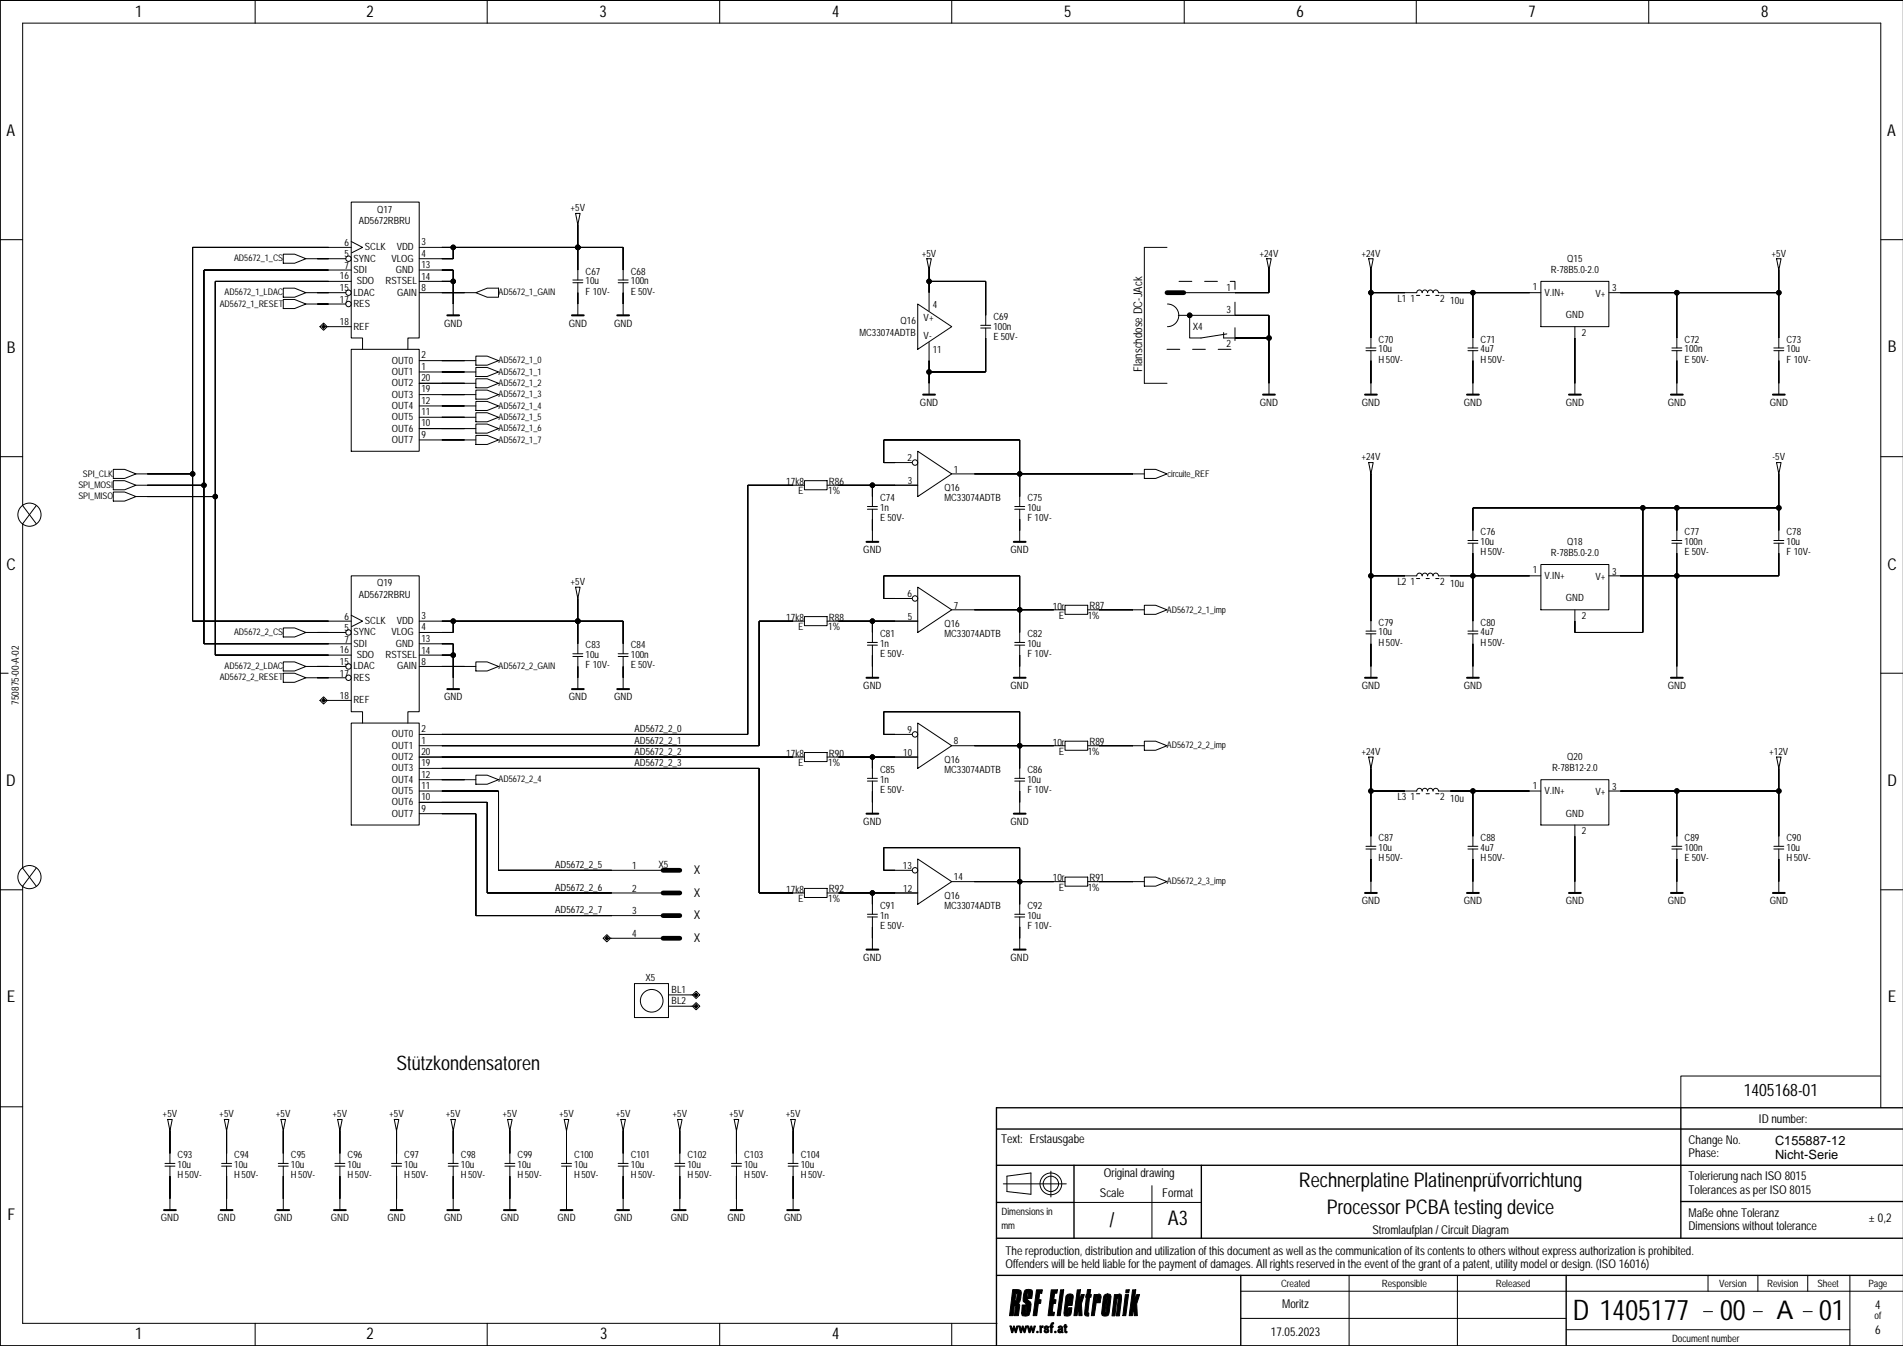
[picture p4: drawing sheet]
<svg xmlns="http://www.w3.org/2000/svg" width="420mm" height="297mm" viewBox="0 0 420 297" stroke-linecap="round" stroke-linejoin="round" font-family="sans-serif">
<g fill="none" stroke="#000" stroke-width=".22">
<path d="M56.3 .1v5M107.5 .1v5M158.8 .1v5M210 .1v5M261.2 .1v5M312.4 .1v5M363.7 .1v5M419.9 .1h-419.9v296.9h419.9M0 52.9h5M62.5 56.1h2.5l2.5 1-2.5 1h-2.5zM67.5 57.1h8.8M77.5 53.3l2.5 1.3-2.4 1.2"/>
<path d="M77.5 54.6h-35v82.5h35M77.5 59.6h-32.5v82.5h32.5M92.5 54.6h45v7.2M92.5 59.6h7.5v10M100 54.6v2.5h-7.5M127 47.1h1l-.5 2.5zM127.5 49.6h.1M127.5 54.6h.1M127.5 49.6v12.2M204.5 57.1h1l-.5 2.5zM205 59.6h.1M205 59.6v9"/>
<path d="M257.4 54.6h-5v30h5M279.4 57.1h1l-.5 2.5zM279.9 59.6h.1M279.9 59.6v5h-20M301.9 57.1h1l-.5 2.5zM302.4 59.6h.1M302.4 59.6v17.2M391.9 57.1h1l-.5 2.5zM392.4 59.6h.1M392.4 59.6v17.2M414.9 52.9h5M62.5 63.6h2.5l2.5 1-2.5 1h-2.5z"/>
<path d="M62.5 66.1h2.5l2.5 1-2.5 1h-2.5zM67.5 67.1h8.8M67.5 64.6h8.8M70.6 72.1l.8-.8 .8 .8-.8 .8zM71.8 72.1h5.7M72.5 72.1h.1M77.5 77.1h15v22.5h-15zM77.5 62.1h-30v82.5h30M80 77.1v-2.5h-2.5v-30h15v30h-2.5v2.5M92.5 79.6h12.5M92.5 62.1h7.5M92.5 64.6h12.5"/>
<path d="M105 78.6h2.5l2.5 1-2.5 1h-2.5zM105 64.6l2.5-1h2.5v2h-2.5zM126.4 61.8h2.2M126.4 62.4h2.2M127.5 62.4v7.2M136.4 61.8h2.2M136.4 62.4h2.2M137.5 62.4v7.2M202.5 67.1l7.5 5-7.5 5zM205 62.1h12.5v9.7M205 75.6v11.5M216.4 71.8h2.2"/>
<path d="M216.4 72.4h2.2M217.5 72.4v9.7h-12.5M257.5 67.1a2.5 2.5 0 0 1 2.5 2.5 2.5 2.5 0 0 1-2.5 2.5M259.9 69.6h20v17.5M262.4 69.6v5h2.5l5.7-.9M269.9 73.4v1.2h10M301.3 76.8h2.2M301.3 77.4h2.2M302.4 64.6h10.1a.6 .6 0 0 1 .6-.6 .6 .6 0 0 1 .6 .6 .6 .6 0 0 1 .6-.6 .6 .6 0 0 1 .6 .6 .6 .6 0 0 1 .6-.6 .6 .6 0 0 1 .6 .6 .6 .6 0 0 1 .6-.6 .6 .6 0 0 1 .6 .6h22.6M302.4 77.4v9.7M323.8 76.8h2.2M323.8 77.4h2.2"/>
<path d="M324.9 64.6v12.2M324.9 77.4v9.7M339.9 62.1h15v10h-15zM347.4 72.1v15M354.9 64.6h37.5M368.8 76.8h2.2M368.8 77.4h2.2M369.9 64.6v12.2M369.9 77.4v9.7M391.3 76.8h2.2M391.3 77.4h2.2M392.4 77.4v9.7"/>
<path d="M92.5 89.6h12.5M92.5 92.1h12.5M92.5 94.6h12.5M92.5 97.1h12.5M92.5 82.1h12.5M92.5 84.6h12.5M92.5 87.1h12.5M105 81.1h2.5l2.5 1-2.5 1h-2.5zM105 83.6h2.5l2.5 1-2.5 1h-2.5zM105 86.1h2.5l2.5 1-2.5 1h-2.5zM105 88.6h2.5l2.5 1-2.5 1h-2.5zM105 91.1h2.5l2.5 1-2.5 1h-2.5z"/>
<path d="M105 93.6h2.5l2.5 1-2.5 1h-2.5zM105 96.1h2.5l2.5 1-2.5 1h-2.5zM202.5 99.6l7.5 5-7.5 5zM0 100.8h5M8 115.6l-3-4v-106.5h409.9v239.4M8 111.6l-3 4v76l3 4M25 106.1h2.5l2.5 1-2.5 1h-2.5zM25 108.6h2.5l2.5 1-2.5 1h-2.5zM25 103.6h2.5l2.5 1-2.5 1h-2.5zM30 107.1h15M30 109.6h17.5M30 104.6h12.5"/>
<path d="M177.5 106.1h5v2h-5zM177.5 107.1h-12.5v55h-72.5M182.5 107.1h20M191.4 111.8h2.2M191.4 112.4h2.2M192.5 107.1v4.7M192.5 112.4v7.2M201.2 102.1h-6.2v-5h29.9v14.7M210 104.6h42.4M223.8 111.8h2.2M223.8 112.4h2.2M224.9 112.4v7.2"/>
<path d="M252.4 103.6h2.5l2.5 1-2.5 1h-2.5zM301.9 102.1h1l-.5 2.5zM302.4 104.6h.1M302.4 104.6v34.7M323.8 119.3h2.2M323.8 119.9h2.2M324.9 119.9v19.4M362.4 112.1v27.5h-15v-5M368.8 119.3h2.2M368.8 119.9h2.2M369.9 112.1v7.2M369.9 119.9v29.7"/>
<path d="M391.3 119.3h2.2M391.3 119.9h2.2M391.9 102.1h1l-.5 2.5zM392.4 104.6h.1M392.4 119.9v7.2h-37.5M392.4 104.6v14.7M392.4 112.1h-67.5v7.2M414.9 100.8h5M62.5 138.6h2.5l2.5 1-2.5 1h-2.5zM67.5 139.6h8.8M77.5 135.8l2.5 1.3-2.4 1.2M92.5 137.1h45v7.2"/>
<path d="M100 137.1v2.5h-7.5M127 129.6h1l-.5 2.5zM127.5 132.1h.1M127.5 137.1h.1M127.5 132.1v12.2M177.5 136.1h5v2h-5zM177.5 137.1h-10v27.5h-75M182.5 137.1h20M192.5 137.1v4.7M201.2 132.1h-6.2v-5h29.9v14.7M202.5 129.6l7.5 5-7.5 5zM210 134.6h24.9"/>
<path d="M234.9 133.6h5v2h-5zM239.9 134.6h12.5M252.4 133.6h2.5l2.5 1-2.5 1h-2.5zM301.3 139.3h2.2M301.3 139.9h2.2M302.4 127.1h10.1a.6 .6 0 0 1 .6-.6 .6 .6 0 0 1 .6 .6 .6 .6 0 0 1 .6-.6 .6 .6 0 0 1 .6 .6 .6 .6 0 0 1 .6-.6 .6 .6 0 0 1 .6 .6 .6 .6 0 0 1 .6-.6 .6 .6 0 0 1 .6 .6h22.6M302.4 139.9v9.7M323.8 139.3h2.2M323.8 139.9h2.2M324.9 139.9v9.7M339.9 124.6h15v10h-15zM0 148.6h1.8"/>
<path d="M62.5 146.1h2.5l2.5 1-2.5 1h-2.5zM62.5 148.6h2.5l2.5 1-2.5 1h-2.5zM67.5 149.6h8.8M67.5 147.1h8.8M70.6 154.6l.8-.8 .8 .8-.8 .8zM71.8 154.6h5.7M72.5 154.6h.1M77.5 159.6h15v22.5h-15zM80 159.6v-2.5h-2.5v-30h15v30h-2.5v2.5M92.5 142.1h7.5v10M92.5 144.6h7.5M92.5 147.1h12.5"/>
<path d="M105 146.1h2.5l2.5 1-2.5 1h-2.5zM126.4 144.3h2.2M126.4 144.9h2.2M127.5 144.9v7.2M136.4 144.3h2.2M136.4 144.9h2.2M137.5 144.9v7.2M191.4 141.8h2.2M191.4 142.4h2.2M192.5 142.4v7.2M202.5 159.6l7.5 5-7.5 5zM223.8 141.8h2.2"/>
<path d="M223.8 142.4h2.2M224.9 142.4v7.2M414.9 148.6h5M92.5 172.1h12.5M92.5 174.6h17.5v17.5h36.3M92.5 177.1h15v20h38.8M92.5 179.6h12.5v22.5h41.3M92.5 167.1h85M92.5 169.6h75v27.5h10M105 171.1h2.5l2.5 1-2.5 1h-2.5zM177.5 166.1h5v2h-5zM182.5 167.1h20"/>
<path d="M191.4 171.8h2.2M191.4 172.4h2.2M192.5 167.1v4.7M192.5 172.4v7.2M201.2 162.1h-6.2v-5h29.9v14.7M210 164.6h24.9M223.8 171.8h2.2M223.8 172.4h2.2M224.9 172.4v7.2M234.9 163.6h5v2h-5zM239.9 164.6h12.5M252.4 163.6h2.5l2.5 1-2.5 1h-2.5z"/>
<path d="M301.9 167.1h1l-.5 2.5zM302.4 169.6h.1M302.4 174.6h10.1a.6 .6 0 0 1 .6-.6 .6 .6 0 0 1 .6 .6 .6 .6 0 0 1 .6-.6 .6 .6 0 0 1 .6 .6 .6 .6 0 0 1 .6-.6 .6 .6 0 0 1 .6 .6 .6 .6 0 0 1 .6-.6 .6 .6 0 0 1 .6 .6h22.6M302.4 169.6v17.2M324.9 174.6v12.2M339.9 172.1h15v10h-15zM354.9 174.6h37.5M369.9 174.6v12.2M391.9 167.1h1l-.5 2.5zM392.4 169.6h.1M392.4 169.6v17.2M0 196.4h5"/>
<path d="M8 191.6l-3 4v96.4h214.9M177.5 196.1h5v2h-5zM182.5 197.1h20M192.5 197.1v4.7M201.2 192.1h-6.2v-5h29.9v14.7M202.5 189.6l7.5 5-7.5 5zM210 194.6h24.9M234.9 193.6h5v2h-5zM239.9 194.6h12.5M252.4 193.6h2.5l2.5 1-2.5 1h-2.5zM301.3 186.8h2.2M301.3 187.4h2.2"/>
<path d="M302.4 187.4v9.7M323.8 186.8h2.2M323.8 187.4h2.2M324.9 187.4v9.7M347.4 182.1v15M368.8 186.8h2.2M368.8 187.4h2.2M369.9 187.4v9.7M391.3 186.8h2.2M391.3 187.4h2.2M392.4 187.4v9.7M414.9 196.4h5"/>
<path d="M133.1 207.1l.8-.8 .8 .8-.8 .8zM134.3 207.1h12M135 207.1h.1M140 217.1h7.5v7.5h-7.5zM147.5 219.6h5.7M152.5 219.6h.1M152.8 219.6l.8-.8 .8 .8-.8 .8zM191.4 201.8h2.2M191.4 202.4h2.2M192.5 202.4v7.2M223.8 201.8h2.2M223.8 202.4h2.2"/>
<path d="M224.9 202.4v7.2M147.5 222.1h5.7M152.5 222.1h.1M152.8 222.1l.8-.8 .8 .8-.8 .8zM414.8 237.5h-44v6.9M0 244.3h5M36.4 256.7h2.2M36.4 257.3h2.2M37 247.1h1l-.5 2.4zM37.5 249.5h.1M37.5 249.5v7.2M37.5 257.3v9.7"/>
<path d="M48.9 256.7h2.2M48.9 257.3h2.2M49.5 247.1h1l-.5 2.4zM50 249.5h.1M50 249.5v7.2M50 257.3v9.7M61.4 256.7h2.2M61.4 257.3h2.2M62 247.1h1l-.5 2.4zM62.5 249.5h.1M62.5 249.5v7.2M62.5 257.3v9.7"/>
<path d="M73.9 256.7h2.2M73.9 257.3h2.2M74.5 247.1h1l-.5 2.4zM75 249.5h.1M75 249.5v7.2M75 257.3v9.7M86.4 256.7h2.2M86.4 257.3h2.2M87 247.1h1l-.5 2.4zM87.5 249.5h.1M87.5 249.5v7.2M87.5 257.3v9.7"/>
<path d="M98.9 256.7h2.2M98.9 257.3h2.2M99.5 247.1h1l-.5 2.4zM100 249.5h.1M100 249.5v7.2M100 257.3v9.7M111.4 256.7h2.2M111.4 257.3h2.2M112 247.1h1l-.5 2.4zM112.5 249.5h.1M112.5 249.5v7.2M112.5 257.3v9.7"/>
<path d="M123.9 256.7h2.2M123.9 257.3h2.2M124.5 247.1h1l-.5 2.4zM125 249.5h.1M125 249.5v7.2M125 257.3v9.7M136.4 256.7h2.2M136.4 257.3h2.2M137 247.1h1l-.5 2.4zM137.5 249.5h.1M137.5 249.5v7.2M137.5 257.3v9.7"/>
<path d="M148.9 256.7h2.2M148.9 257.3h2.2M149.5 247.1h1l-.5 2.4zM150 249.5h.1M150 249.5v7.2M150 257.3v9.7M161.4 256.7h2.2M161.4 257.3h2.2M162 247.1h1l-.5 2.4zM162.5 249.5h.1M162.5 249.5v7.2M162.5 257.3v9.7"/>
<path d="M173.9 256.7h2.2M173.9 257.3h2.2M174.5 247.1h1l-.5 2.4zM175 249.5h.1M175 249.5v7.2M175 257.3v9.7M222.1 259.6l5.3-.7v4.7l-5.3-.6zM231.8 258.5v5.7M221.3 261.3h13.9M236.9 265.4h28.1M254.1 261.7v11.6M56.3 292v5"/>
<path d="M107.5 292v5M158.8 292v5M210 292v5M273.7 285h146.1M273.7 291h71.8M297.6 281.5v15.4M321.5 281.5v15.4M345.5 293.4h62.6M375.8 289.5h2M376.8 281.5v3.5M386.8 289.5h2M387.8 281.5v3.5"/>
<path d="M397.8 289.5h2M398.8 281.5v3.5M408.1 281.5v15.4"/>
<circle cx="76.9" cy="57.1" r=".6"/>
<circle cx="100" cy="54.6" r=".5"/>
<circle cx="127.5" cy="54.6" r=".5"/>
<circle cx="76.9" cy="67.1" r=".6"/>
<circle cx="76.9" cy="64.6" r=".6"/>
<circle cx="100" cy="62.1" r=".5"/>
<circle cx="205" cy="62.1" r=".5"/>
<circle cx="262.4" cy="69.6" r=".5"/>
<circle cx="279.9" cy="74.6" r=".5"/>
<circle cx="302.4" cy="64.6" r=".5"/>
<circle cx="324.9" cy="64.6" r=".5"/>
<circle cx="369.9" cy="64.6" r=".5"/>
<circle cx="392.4" cy="64.6" r=".5"/>
<circle cx="205" cy="82.1" r=".5"/>
<circle cx="6.5" cy="113.6" r="2.56"/>
<circle cx="42.5" cy="104.6" r=".5"/>
<circle cx="45" cy="107.1" r=".5"/>
<circle cx="47.5" cy="109.6" r=".5"/>
<circle cx="192.5" cy="107.1" r=".5"/>
<circle cx="201.9" cy="102.1" r=".6"/>
<circle cx="224.9" cy="104.6" r=".5"/>
<circle cx="362.4" cy="112.1" r=".5"/>
<circle cx="369.9" cy="112.1" r=".5"/>
<circle cx="392.4" cy="112.1" r=".5"/>
<circle cx="76.9" cy="139.6" r=".6"/>
<circle cx="100" cy="137.1" r=".5"/>
<circle cx="127.5" cy="137.1" r=".5"/>
<circle cx="192.5" cy="137.1" r=".5"/>
<circle cx="201.9" cy="132.1" r=".6"/>
<circle cx="224.9" cy="134.6" r=".5"/>
<circle cx="302.4" cy="127.1" r=".5"/>
<circle cx="324.9" cy="127.1" r=".5"/>
<circle cx="369.9" cy="127.1" r=".5"/>
<circle cx="76.9" cy="149.6" r=".6"/>
<circle cx="76.9" cy="147.1" r=".6"/>
<circle cx="100" cy="144.6" r=".5"/>
<circle cx="192.5" cy="167.1" r=".5"/>
<circle cx="201.9" cy="162.1" r=".6"/>
<circle cx="224.9" cy="164.6" r=".5"/>
<circle cx="302.4" cy="174.6" r=".5"/>
<circle cx="324.9" cy="174.6" r=".5"/>
<circle cx="369.9" cy="174.6" r=".5"/>
<circle cx="392.4" cy="174.6" r=".5"/>
<circle cx="6.5" cy="193.6" r="2.56"/>
<circle cx="192.5" cy="197.1" r=".5"/>
<circle cx="201.9" cy="192.1" r=".6"/>
<circle cx="224.9" cy="194.6" r=".5"/>
<circle cx="143.8" cy="220.9" r="2.5"/>
<circle cx="231.8" cy="261.3" r="1.7"/>
<circle cx="231.8" cy="261.3" r="2.4"/>
</g>
<g fill="none" stroke="#000" stroke-width=".45">
<path d="M98.7 69.6h2.6M126.2 69.6h2.6M136.2 69.6h2.6M203.7 87.1h2.6M278.6 87.1h2.6M301.1 87.1h2.6M323.6 87.1h2.6M346.1 87.1h2.6M368.6 87.1h2.6M391.1 87.1h2.6M191.2 119.6h2.6M223.6 119.6h2.6"/>
<path d="M98.7 152.1h2.6M126.2 152.1h2.6M136.2 152.1h2.6M191.2 149.6h2.6M223.6 149.6h2.6M301.1 149.6h2.6M323.6 149.6h2.6M368.6 149.6h2.6M191.2 179.6h2.6M223.6 179.6h2.6M301.1 197.1h2.6M323.6 197.1h2.6"/>
<path d="M346.1 197.1h2.6M368.6 197.1h2.6M391.1 197.1h2.6M191.2 209.6h2.6M223.6 209.6h2.6M36.2 267h2.6M48.7 267h2.6M61.2 267h2.6M73.7 267h2.6M86.2 267h2.6M98.7 267h2.6M111.2 267h2.6"/>
<path d="M123.7 267h2.6M136.2 267h2.6M148.7 267h2.6M161.2 267h2.6M173.7 267h2.6"/>
</g>
<g fill="#000" stroke="#000" stroke-width=".22">
<path d="M42.5 54.6v50z" fill-rule="evenodd"/>
<path d="M45 59.6v47.5z" fill-rule="evenodd"/>
<path d="M42.5 54.6h30z" fill-rule="evenodd"/>
<path d="M70 57.1h2.5z" fill-rule="evenodd"/>
<path d="M45 59.6h27.5z" fill-rule="evenodd"/>
<path d="M97.5 59.6h2.5z" fill-rule="evenodd"/>
<path d="M100 59.6v2.5z" fill-rule="evenodd"/>
<path d="M97.5 54.6h2.5z" fill-rule="evenodd"/>
<path d="M97.5 57.1h2.5z" fill-rule="evenodd"/>
<path d="M100 54.6v2.5z" fill-rule="evenodd"/>
<path d="M127.5 54.6v5z" fill-rule="evenodd"/>
<path d="M127.5 49.6v5z" fill-rule="evenodd"/>
<path d="M100 54.6h27.5z" fill-rule="evenodd"/>
<path d="M137.5 54.6v5z" fill-rule="evenodd"/>
<path d="M127.5 54.6h10z" fill-rule="evenodd"/>
<path d="M205 59.6v2.5z" fill-rule="evenodd"/>
<path d="M279.9 59.6v5z" fill-rule="evenodd"/>
<path d="M302.4 59.6v5z" fill-rule="evenodd"/>
<path d="M392.4 59.6v5z" fill-rule="evenodd"/>
<path d="M47.5 62.1v47.5z" fill-rule="evenodd"/>
<path d="M71 72.1l.4-.4 .4 .4-.4 .4z" fill-rule="evenodd"/>
<path d="M47.5 62.1h25z" fill-rule="evenodd"/>
<path d="M70 64.6h2.5z" fill-rule="evenodd"/>
<path d="M70 67.1h2.5z" fill-rule="evenodd"/>
<path d="M100 62.1v5z" fill-rule="evenodd"/>
<path d="M97.5 62.1h2.5z" fill-rule="evenodd"/>
<path d="M97.5 79.6h5z" fill-rule="evenodd"/>
<path d="M97.5 64.6h5z" fill-rule="evenodd"/>
<path d="M127.5 64.6v2.5z" fill-rule="evenodd"/>
<path d="M137.5 64.6v2.5z" fill-rule="evenodd"/>
<path d="M205 62.1v2.5z" fill-rule="evenodd"/>
<path d="M205 79.6v2.5z" fill-rule="evenodd"/>
<path d="M217.5 62.1v7.5z" fill-rule="evenodd"/>
<path d="M205 62.1h12.5z" fill-rule="evenodd"/>
<path d="M217.5 74.6v7.5z" fill-rule="evenodd"/>
<path d="M272.4 69.6h7.5z" fill-rule="evenodd"/>
<path d="M272.4 74.6h7.5z" fill-rule="evenodd"/>
<path d="M279.9 69.6v5z" fill-rule="evenodd"/>
<path d="M279.9 74.6v10z" fill-rule="evenodd"/>
<path d="M272.4 64.6h7.5z" fill-rule="evenodd"/>
<path d="M302.4 79.6v5z" fill-rule="evenodd"/>
<path d="M302.4 64.6v10z" fill-rule="evenodd"/>
<path d="M302.4 64.6h7.5z" fill-rule="evenodd"/>
<path d="M324.9 79.6v5z" fill-rule="evenodd"/>
<path d="M324.9 64.6v10z" fill-rule="evenodd"/>
<path d="M319.9 64.6h5z" fill-rule="evenodd"/>
<path d="M324.9 64.6h12.5z" fill-rule="evenodd"/>
<path d="M347.4 74.6v10z" fill-rule="evenodd"/>
<path d="M369.9 79.6v5z" fill-rule="evenodd"/>
<path d="M369.9 64.6v10z" fill-rule="evenodd"/>
<path d="M357.4 64.6h12.5z" fill-rule="evenodd"/>
<path d="M392.4 64.6v10z" fill-rule="evenodd"/>
<path d="M369.9 64.6h22.5z" fill-rule="evenodd"/>
<path d="M392.4 79.6v5z" fill-rule="evenodd"/>
<path d="M97.5 82.1h5z" fill-rule="evenodd"/>
<path d="M97.5 84.6h5z" fill-rule="evenodd"/>
<path d="M97.5 87.1h5z" fill-rule="evenodd"/>
<path d="M97.5 89.6h5z" fill-rule="evenodd"/>
<path d="M97.5 92.1h5z" fill-rule="evenodd"/>
<path d="M97.5 94.6h5z" fill-rule="evenodd"/>
<path d="M97.5 97.1h5z" fill-rule="evenodd"/>
<path d="M195 97.1v5z" fill-rule="evenodd"/>
<path d="M205 82.1v2.5z" fill-rule="evenodd"/>
<path d="M205 82.1h12.5z" fill-rule="evenodd"/>
<path d="M224.9 97.1v7.5z" fill-rule="evenodd"/>
<path d="M195 97.1h29.9z" fill-rule="evenodd"/>
<path d="M42.5 104.6v32.5z" fill-rule="evenodd"/>
<path d="M32.5 104.6h10z" fill-rule="evenodd"/>
<path d="M32.5 107.1h12.5z" fill-rule="evenodd"/>
<path d="M45 107.1v35z" fill-rule="evenodd"/>
<path d="M32.5 109.6h15z" fill-rule="evenodd"/>
<path d="M47.5 109.6v35z" fill-rule="evenodd"/>
<path d="M165 107.1v55z" fill-rule="evenodd"/>
<path d="M165 107.1h10z" fill-rule="evenodd"/>
<path d="M192.5 107.1v2.5z" fill-rule="evenodd"/>
<path d="M185 107.1h7.5z" fill-rule="evenodd"/>
<path d="M192.5 114.6v2.5z" fill-rule="evenodd"/>
<path d="M192.5 107.1h5z" fill-rule="evenodd"/>
<path d="M195 102.1h2.5z" fill-rule="evenodd"/>
<path d="M215 104.6h9.9z" fill-rule="evenodd"/>
<path d="M224.9 104.6v5z" fill-rule="evenodd"/>
<path d="M224.9 114.6v2.5z" fill-rule="evenodd"/>
<path d="M224.9 104.6h25z" fill-rule="evenodd"/>
<path d="M302.4 104.6v22.5z" fill-rule="evenodd"/>
<path d="M324.9 112.1v5z" fill-rule="evenodd"/>
<path d="M362.4 112.1v27.5z" fill-rule="evenodd"/>
<path d="M324.9 112.1h37.5z" fill-rule="evenodd"/>
<path d="M369.9 112.1v5z" fill-rule="evenodd"/>
<path d="M362.4 112.1h7.5z" fill-rule="evenodd"/>
<path d="M392.4 112.1v5z" fill-rule="evenodd"/>
<path d="M392.4 104.6v7.5z" fill-rule="evenodd"/>
<path d="M369.9 112.1h22.5z" fill-rule="evenodd"/>
<path d="M42.5 137.1h30z" fill-rule="evenodd"/>
<path d="M70 139.6h2.5z" fill-rule="evenodd"/>
<path d="M97.5 137.1h2.5z" fill-rule="evenodd"/>
<path d="M97.5 139.6h2.5z" fill-rule="evenodd"/>
<path d="M100 137.1v2.5z" fill-rule="evenodd"/>
<path d="M127.5 137.1v5z" fill-rule="evenodd"/>
<path d="M127.5 132.1v5z" fill-rule="evenodd"/>
<path d="M100 137.1h27.5z" fill-rule="evenodd"/>
<path d="M137.5 137.1v5z" fill-rule="evenodd"/>
<path d="M127.5 137.1h10z" fill-rule="evenodd"/>
<path d="M167.5 137.1v27.5z" fill-rule="evenodd"/>
<path d="M167.5 137.1h7.5z" fill-rule="evenodd"/>
<path d="M192.5 137.1v2.5z" fill-rule="evenodd"/>
<path d="M185 137.1h7.5z" fill-rule="evenodd"/>
<path d="M195 127.1v5z" fill-rule="evenodd"/>
<path d="M192.5 137.1h5z" fill-rule="evenodd"/>
<path d="M195 132.1h2.5z" fill-rule="evenodd"/>
<path d="M224.9 134.6v5z" fill-rule="evenodd"/>
<path d="M224.9 127.1v7.5z" fill-rule="evenodd"/>
<path d="M195 127.1h29.9z" fill-rule="evenodd"/>
<path d="M215 134.6h9.9z" fill-rule="evenodd"/>
<path d="M224.9 134.6h7.5z" fill-rule="evenodd"/>
<path d="M242.4 134.6h7.5z" fill-rule="evenodd"/>
<path d="M302.4 127.1v10z" fill-rule="evenodd"/>
<path d="M302.4 127.1h7.5z" fill-rule="evenodd"/>
<path d="M319.9 127.1h5z" fill-rule="evenodd"/>
<path d="M324.9 127.1v10z" fill-rule="evenodd"/>
<path d="M324.9 122.1v5z" fill-rule="evenodd"/>
<path d="M324.9 127.1h12.5z" fill-rule="evenodd"/>
<path d="M347.4 137.1v2.5z" fill-rule="evenodd"/>
<path d="M347.4 139.6h15z" fill-rule="evenodd"/>
<path d="M369.9 122.1v5z" fill-rule="evenodd"/>
<path d="M357.4 127.1h12.5z" fill-rule="evenodd"/>
<path d="M369.9 127.1v20z" fill-rule="evenodd"/>
<path d="M369.9 127.1h22.5z" fill-rule="evenodd"/>
<path d="M392.4 122.1v5z" fill-rule="evenodd"/>
<path d="M71.4 154.2l.4 .4-.4 .4-.4-.4z" fill-rule="evenodd"/>
<path d="M45 142.1h27.5z" fill-rule="evenodd"/>
<path d="M47.5 144.6h25z" fill-rule="evenodd"/>
<path d="M70 147.1h2.5z" fill-rule="evenodd"/>
<path d="M70 149.6h2.5z" fill-rule="evenodd"/>
<path d="M100 144.6v5z" fill-rule="evenodd"/>
<path d="M97.5 144.6h2.5z" fill-rule="evenodd"/>
<path d="M100 142.1v2.5z" fill-rule="evenodd"/>
<path d="M97.5 142.1h2.5z" fill-rule="evenodd"/>
<path d="M97.5 147.1h5z" fill-rule="evenodd"/>
<path d="M127.5 147.1v2.5z" fill-rule="evenodd"/>
<path d="M137.5 147.1v2.5z" fill-rule="evenodd"/>
<path d="M192.5 144.6v2.5z" fill-rule="evenodd"/>
<path d="M195 157.1v5z" fill-rule="evenodd"/>
<path d="M224.9 157.1v7.5z" fill-rule="evenodd"/>
<path d="M195 157.1h29.9z" fill-rule="evenodd"/>
<path d="M224.9 144.6v2.5z" fill-rule="evenodd"/>
<path d="M302.4 142.1v5z" fill-rule="evenodd"/>
<path d="M324.9 142.1v5z" fill-rule="evenodd"/>
<path d="M97.5 172.1h5z" fill-rule="evenodd"/>
<path d="M105 179.6v22.5z" fill-rule="evenodd"/>
<path d="M97.5 179.6h7.5z" fill-rule="evenodd"/>
<path d="M107.5 177.1v20z" fill-rule="evenodd"/>
<path d="M97.5 177.1h10z" fill-rule="evenodd"/>
<path d="M110 174.6v17.5z" fill-rule="evenodd"/>
<path d="M97.5 174.6h12.5z" fill-rule="evenodd"/>
<path d="M97.5 162.1h67.5z" fill-rule="evenodd"/>
<path d="M167.5 169.6v27.5z" fill-rule="evenodd"/>
<path d="M97.5 169.6h70z" fill-rule="evenodd"/>
<path d="M97.5 164.6h70z" fill-rule="evenodd"/>
<path d="M97.5 167.1h77.5z" fill-rule="evenodd"/>
<path d="M192.5 167.1v2.5z" fill-rule="evenodd"/>
<path d="M185 167.1h7.5z" fill-rule="evenodd"/>
<path d="M192.5 174.6v2.5z" fill-rule="evenodd"/>
<path d="M192.5 167.1h5z" fill-rule="evenodd"/>
<path d="M195 162.1h2.5z" fill-rule="evenodd"/>
<path d="M224.9 174.6v2.5z" fill-rule="evenodd"/>
<path d="M215 164.6h9.9z" fill-rule="evenodd"/>
<path d="M224.9 164.6v5z" fill-rule="evenodd"/>
<path d="M224.9 164.6h7.5z" fill-rule="evenodd"/>
<path d="M242.4 164.6h7.5z" fill-rule="evenodd"/>
<path d="M302.4 174.6v10z" fill-rule="evenodd"/>
<path d="M302.4 169.6v5z" fill-rule="evenodd"/>
<path d="M302.4 174.6h7.5z" fill-rule="evenodd"/>
<path d="M319.9 174.6h5z" fill-rule="evenodd"/>
<path d="M324.9 174.6v10z" fill-rule="evenodd"/>
<path d="M324.9 174.6h12.5z" fill-rule="evenodd"/>
<path d="M357.4 174.6h12.5z" fill-rule="evenodd"/>
<path d="M369.9 174.6v10z" fill-rule="evenodd"/>
<path d="M392.4 174.6v10z" fill-rule="evenodd"/>
<path d="M392.4 169.6v5z" fill-rule="evenodd"/>
<path d="M369.9 174.6h22.5z" fill-rule="evenodd"/>
<path d="M110 192.1h25z" fill-rule="evenodd"/>
<path d="M107.5 197.1h27.5z" fill-rule="evenodd"/>
<path d="M167.5 197.1h7.5z" fill-rule="evenodd"/>
<path d="M192.5 197.1v2.5z" fill-rule="evenodd"/>
<path d="M185 197.1h7.5z" fill-rule="evenodd"/>
<path d="M195 187.1v5z" fill-rule="evenodd"/>
<path d="M192.5 197.1h5z" fill-rule="evenodd"/>
<path d="M195 192.1h2.5z" fill-rule="evenodd"/>
<path d="M224.9 194.6v5z" fill-rule="evenodd"/>
<path d="M215 194.6h9.9z" fill-rule="evenodd"/>
<path d="M224.9 187.1v7.5z" fill-rule="evenodd"/>
<path d="M195 187.1h29.9z" fill-rule="evenodd"/>
<path d="M224.9 194.6h7.5z" fill-rule="evenodd"/>
<path d="M242.4 194.6h7.5z" fill-rule="evenodd"/>
<path d="M302.4 189.6v5z" fill-rule="evenodd"/>
<path d="M324.9 189.6v5z" fill-rule="evenodd"/>
<path d="M347.4 184.6v10z" fill-rule="evenodd"/>
<path d="M369.9 189.6v5z" fill-rule="evenodd"/>
<path d="M392.4 189.6v5z" fill-rule="evenodd"/>
<path d="M133.5 207.1l.4-.4 .4 .4-.4 .4z" fill-rule="evenodd"/>
<path d="M105 202.1h30z" fill-rule="evenodd"/>
<path d="M153.6 219.2l.4 .4-.4 .4-.4-.4z" fill-rule="evenodd"/>
<path d="M192.5 204.6v2.5z" fill-rule="evenodd"/>
<path d="M224.9 204.6v2.5z" fill-rule="evenodd"/>
<path d="M153.6 221.7l.4 .4-.4 .4-.4-.4z" fill-rule="evenodd"/>
<path d="M37.5 249.5v5z" fill-rule="evenodd"/>
<path d="M37.5 259.5v5z" fill-rule="evenodd"/>
<path d="M50 249.5v5z" fill-rule="evenodd"/>
<path d="M50 259.5v5z" fill-rule="evenodd"/>
<path d="M62.5 249.5v5z" fill-rule="evenodd"/>
<path d="M62.5 259.5v5z" fill-rule="evenodd"/>
<path d="M75 249.5v5z" fill-rule="evenodd"/>
<path d="M75 259.5v5z" fill-rule="evenodd"/>
<path d="M87.5 249.5v5z" fill-rule="evenodd"/>
<path d="M87.5 259.5v5z" fill-rule="evenodd"/>
<path d="M100 249.5v5z" fill-rule="evenodd"/>
<path d="M100 259.5v5z" fill-rule="evenodd"/>
<path d="M112.5 249.5v5z" fill-rule="evenodd"/>
<path d="M112.5 259.5v5z" fill-rule="evenodd"/>
<path d="M125 249.5v5z" fill-rule="evenodd"/>
<path d="M125 259.5v5z" fill-rule="evenodd"/>
<path d="M137.5 249.5v5z" fill-rule="evenodd"/>
<path d="M137.5 259.5v5z" fill-rule="evenodd"/>
<path d="M150 249.5v5z" fill-rule="evenodd"/>
<path d="M150 259.5v5z" fill-rule="evenodd"/>
<path d="M162.5 249.5v5z" fill-rule="evenodd"/>
<path d="M162.5 259.5v5z" fill-rule="evenodd"/>
<path d="M175 249.5v5z" fill-rule="evenodd"/>
<path d="M175 259.5v5z" fill-rule="evenodd"/>
<path d="M222.8 292.6h.3l.2 1.1 .3-1.1h.2l.3 1.1 .2-1.1h.3l-.4 1.5h-.2l-.3-1-.3 1h-.2z" fill-rule="evenodd"/>
<path d="M224.7 292.6h.3l.3 1.1 .2-1.1h.2l.3 1.1 .2-1.1h.3l-.4 1.5h-.2l-.3-1-.3 1h-.2z" fill-rule="evenodd"/>
<path d="M223.4 284.6h1l.8 .2a2.67 2.67 0 0 1-.4 2.7l-.2 .1 .4 .5-.3 2.2h-.9l.3-2v-.2l-.3-.1 .1-.9 .3-.1 .2-1.5-.3-.1-.6 4.9h-.8z" fill-rule="evenodd"/>
<path d="M226.1 284.7a1 1 0 0 1 1.7 .4l-.2 1.4h-.8l.1-1.1-.2-.1-.1 1.5h.1a1.22 1.22 0 0 1 .8 1l-.2 1.4-.3 1-.8 .2-.7-.1a4 4 0 0 1 0-2.3h.9l-.2 1.4 .2 .2 .2-1.6-.8-.8-.1-.2 .1-1.3z" fill-rule="evenodd"/>
<path d="M226.6 292.6h.3l.2 1.1 .3-1.1h.2l.3 1.1 .2-1.1h.3l-.4 1.5h-.2l-.3-1-.3 1h-.2z" fill-rule="evenodd"/>
<path d="M228.7 293.8h.3v.3h-.3z" fill-rule="evenodd"/>
<path d="M229.4 292.6h.3v.2l.4-.2v.3l-.4 .2v1h-.3z" fill-rule="evenodd"/>
<path d="M228.7 284.6h1.3l-.2 .8h-.4l-.2 1.4h.5l-.1 .8h-.5l-.4 2.7h-.8z" fill-rule="evenodd"/>
<path d="M230.5 292.7l.3-.1a.44 .44 0 0 1 .5 .5h-.2l-.3-.3-.2 .2 .1 .2 .5 .2 .2 .3-.2 .3-.4 .1a.44 .44 0 0 1-.5-.5h.3l.1 .3 .4-.2-.7-.4-.1-.3z" fill-rule="evenodd"/>
<path d="M232 291.9h.4v.3l-.3 .1v.3h.2v.3h-.2v1.2h-.3v-1.2h-.2v-.3h.2z" fill-rule="evenodd"/>
<path d="M232.7 293.8h.3v.3h-.3z" fill-rule="evenodd"/>
<path d="M231.9 284.6h1.4l-.1 .8h-.5l-.2 1.4h.5l-.1 .8h-.5l-.3 2h.5l-.1 .7h-1.3z" fill-rule="evenodd"/>
<path d="M233.5 292.7l.4-.1 .4 .1 .2 1.4h-.3l-.1-.7-.3 .1-.2 .2 .1 .2 .4-.2-.1 .4-.6-.1-.1-.3 .2-.3 .6-.2v-.2l-.2-.2-.5 .2z" fill-rule="evenodd"/>
<path d="M234 284.6h.7l-.8 5.7h-.7z" fill-rule="evenodd"/>
<path d="M235.4 285.8a.96 .96 0 0 1 1.3 0l-.2 2.3h-.9l.1-.7h.2v-1.3l-.3 1.9-.1 1.7 .2-.1 .1-1h.7l-.2 1.4a1.12 1.12 0 0 1-1.5 .3l-.1-.5 .5-3.8z" fill-rule="evenodd"/>
<path d="M234.9 292.3h.2v.3h.3v.3h-.3v.9h.3v.3h-.2l-.3-.1v-1.1h-.2z" fill-rule="evenodd"/>
<path d="M237.7 284.6h.7l-.4 2.8 .6-1.7h.6l-.6 2 .1 2.6h-.7l-.1-2.1-.3 2.1h-.7z" fill-rule="evenodd"/>
<path d="M239.9 284.6h.7l-.1 1.1h.3l-.1 .6h-.3l-.4 3.2v.3h.2v.6l-.7-.1-.2-.3 .4-3.7h-.2z" fill-rule="evenodd"/>
<path d="M241.4 285.7h.6v.2l.5-.4a.86 .86 0 0 1 .3 1.2l-.1 .8h-.7l.2-.9v-.3h-.2l-.6 4h-.6z" fill-rule="evenodd"/>
<path d="M243.7 285.8l.6-.3-.5 4.2 .2-.1 .4-3.3v-.8l.6 .2 .1 .4-.5 3.9a.96 .96 0 0 1-1.4 .3l-.2-.5 .4-3.3z" fill-rule="evenodd"/>
<path d="M245.9 285.7h.7l-.1 .2 .5-.4 .4 .2v1l-.4 3.7h-.7l.4-4.1h-.2l-.1 .2-.4 3.9h-.7z" fill-rule="evenodd"/>
<path d="M248.3 285.7h.7l-.6 4.6h-.7z" fill-rule="evenodd"/>
<path d="M248.4 284.6h.7l-.1 .7h-.6z" fill-rule="evenodd"/>
<path d="M249.9 284.6h.7l-.4 2.8 .6-1.7h.6l-.6 2 .1 2.6h-.7l-.1-2.1-.3 2.1h-.7z" fill-rule="evenodd"/>
<circle cx="100" cy="54.6" r=".5"/>
<circle cx="127.5" cy="54.6" r=".5"/>
<circle cx="100" cy="62.1" r=".5"/>
<circle cx="205" cy="62.1" r=".5"/>
<circle cx="262.4" cy="69.6" r=".5"/>
<circle cx="279.9" cy="74.6" r=".5"/>
<circle cx="302.4" cy="64.6" r=".5"/>
<circle cx="324.9" cy="64.6" r=".5"/>
<circle cx="369.9" cy="64.6" r=".5"/>
<circle cx="392.4" cy="64.6" r=".5"/>
<circle cx="205" cy="82.1" r=".5"/>
<circle cx="42.5" cy="104.6" r=".5"/>
<circle cx="45" cy="107.1" r=".5"/>
<circle cx="47.5" cy="109.6" r=".5"/>
<circle cx="192.5" cy="107.1" r=".5"/>
<circle cx="224.9" cy="104.6" r=".5"/>
<circle cx="362.4" cy="112.1" r=".5"/>
<circle cx="369.9" cy="112.1" r=".5"/>
<circle cx="392.4" cy="112.1" r=".5"/>
<circle cx="100" cy="137.1" r=".5"/>
<circle cx="127.5" cy="137.1" r=".5"/>
<circle cx="192.5" cy="137.1" r=".5"/>
<circle cx="224.9" cy="134.6" r=".5"/>
<circle cx="302.4" cy="127.1" r=".5"/>
<circle cx="324.9" cy="127.1" r=".5"/>
<circle cx="369.9" cy="127.1" r=".5"/>
<circle cx="100" cy="144.6" r=".5"/>
<circle cx="192.5" cy="167.1" r=".5"/>
<circle cx="224.9" cy="164.6" r=".5"/>
<circle cx="302.4" cy="174.6" r=".5"/>
<circle cx="324.9" cy="174.6" r=".5"/>
<circle cx="369.9" cy="174.6" r=".5"/>
<circle cx="392.4" cy="174.6" r=".5"/>
<circle cx="192.5" cy="197.1" r=".5"/>
<circle cx="224.9" cy="194.6" r=".5"/>
</g>
<path d="M317.4 65.2h-5M317.4 127.7h-5M317.4 175.2h-5" fill="none" stroke="#000" stroke-width=".22" stroke-dasharray=".7 1.4"/>
<path d="M257.4 64.6h3.7M146.3 192.1h3.7M146.3 197.1h3.7M146.3 202.1h3.7M146.3 207.1h3.7" fill="none" stroke="#000" stroke-width="1"/>
<path d="M257.4 77.1h15v-15h-15" fill="none" stroke="#000" stroke-width=".22" stroke-dasharray="2.8 2.8"/>
<path d="M219.8 249.2h200M219.8 257.2h200M236.9 257.2v16.1M265 257.2v16.1M370.8 244.5v28.8M419.8 244.5h-200v52.4M219.8 273.3h200M219.8 265.4h17.1M370.8 265.2h49M219.8 281.5h200M273.7 281.5v15.4M345.5 281.5v15.4" fill="none" stroke="#000" stroke-width=".3"/>
<g font-size="6.3">
<text x="347" y="291.3">D1405177</text>
<text x="379.5" y="291.3">00</text>
<text x="401.3" y="291.3">01</text>
</g>
<text font-size="5.6" x="391.9" y="291">A</text>
<g font-size="4.5">
<text x="286.6" y="262">Rechnerplatine Platinenprüfvorrichtung</text>
<text x="292.7" y="268">Processor PCBA testing device</text>
<text x="244.8" y="270.8">/</text>
<text x="257.6" y="270.3">A3</text>
</g>
<text font-size="4.4" x="87.5" y="236.1">Stützkondensatoren</text>
<text font-size="3.8" x="384.7" y="241.9">1405168-01</text>
<g font-size="3.6">
<text x="29.8" y="3.7">1</text>
<text x="80.9" y="3.7">2</text>
<text x="132.3" y="3.7">3</text>
<text x="183.6" y="3.7">4</text>
<text x="234.7" y="3.7">5</text>
<text x="286" y="3.7">6</text>
<text x="337.2" y="3.7">7</text>
<text x="388.5" y="3.7">8</text>
<text x="1.4" y="30">A</text>
<text x="416.3" y="30">A</text>
<text x="1.5" y="77.8">B</text>
<text x="416.4" y="77.7">B</text>
<text x="1.5" y="125.7">C</text>
<text x="416.4" y="125.7">C</text>
<text x="1.4" y="173.5">D</text>
<text x="416.4" y="173.5">D</text>
<text x="1.5" y="221.2">E</text>
<text x="416.4" y="221.2">E</text>
<text x="1.6" y="269.2">F</text>
<text x="29.8" y="295.6">1</text>
<text x="80.9" y="295.6">2</text>
<text x="132.4" y="295.6">3</text>
<text x="183.6" y="295.5">4</text>
</g>
<g font-size="2.8">
<text x="391.6" y="255.8">Nicht-Serie</text>
<text x="391.6" y="252.6">C155887-12</text>
</g>
<g font-size="2.7">
<text x="153.1" y="192.9">X</text>
<text x="153.1" y="197.9">X</text>
<text x="153.1" y="202.9">X</text>
<text x="153.1" y="207.9">X</text>
<text x="388" y="247.8">ID number:</text>
<text x="220.8" y="252.2">Text: Erstausgabe</text>
<text x="372.5" y="252.5">Change No.</text>
<text x="372.5" y="255.4">Phase:</text>
<text x="243.5" y="259.7">Original draw</text>
<text x="256.3" y="259.7">ing</text>
<text x="372.5" y="263.4">Tolerances as per ISO 8015</text>
<text x="372.5" y="260.5">Tolerierung nach ISO 8015</text>
<text x="242.6" y="264.2">Scale</text>
<text x="256.4" y="264.2">Format</text>
<text x="372.5" y="268.5">M</text>
<text x="374.3" y="268.5">aße ohne Toleranz</text>
<text x="412.2" y="269.7">± 0,2</text>
<text x="302.8" y="272.4">Stromlaufplan / Circuit Diagram</text>
<text x="372.5" y="271.4">Dimensions w</text>
<text x="386" y="271.4">ithout tolerance</text>
<text x="221.8" y="276.9">The reproduction, distribution and utilization of this document as w</text>
<text x="221.8" y="279.9">Offenders w</text>
<text x="233.5" y="279.9">ill be held liable for the payment of damages. All rights reserved in the event of the grant of a patent, utility model or design. (ISO 16016)</text>
<text x="285.3" y="276.9">ell as the communication of its contents to others w</text>
<text x="334.3" y="276.9">ithout express authorization is prohibited.</text>
<text x="282.9" y="288.7">M</text>
<text x="284.7" y="288.7">oritz</text>
<text x="413.7" y="288.8">4</text>
<text x="280.4" y="294.7">17.05.2023</text>
<text x="413.7" y="294.5">6</text>
</g>
<text font-size="2.6" x="252" y="82.1" transform="rotate(-90 252 82.1)">Flanschdose DC-JAck</text>
<g font-size="2.2">
<text x="83.2" y="46.9">Q17</text>
<text x="125.9" y="46.6">+5V</text>
<text x="79.2" y="49.4">AD5672RBRU</text>
<text x="76" y="59.3">7</text>
<text x="76" y="56.8">5</text>
<text x="76" y="54.3">6</text>
<text x="78" y="57.7">SYNC</text>
<text x="80.5" y="55.2">SCLK</text>
<text x="86.3" y="57.7">VLOG</text>
<text x="87.5" y="55.2">VDD</text>
<text x="93" y="54.1">3</text>
<text x="93" y="56.6">4</text>
<text x="93" y="59.1">13</text>
<text x="203.3" y="56.6">+5V</text>
<text x="277.8" y="56.6">+24V</text>
<text x="300.3" y="56.6">+24V</text>
<text x="345.7" y="57.7">Q15</text>
<text x="390.8" y="56.6">+5V</text>
<text x="75" y="61.6">16</text>
<text x="75" y="64.3">15</text>
<text x="78" y="60.2">SDI</text>
<text x="78" y="65.2">LDAC</text>
<text x="78.7" y="62.7">SDO</text>
<text x="85.1" y="62.7">RSTSEL</text>
<text x="87.3" y="60.2">GND</text>
<text x="87.6" y="65.2">GAIN</text>
<text x="93" y="61.8">14</text>
<text x="93" y="64.3">8</text>
<text x="129.2" y="65">F10V-</text>
<text x="129.2" y="62.7">10u</text>
<text x="129.2" y="60.6">C67</text>
<text x="139.2" y="60.6">C68</text>
<text x="139.2" y="65">E50V-</text>
<text x="139.2" y="62.7">100n</text>
<text x="270.5" y="64.2">1</text>
<text x="338.1" y="64">1</text>
<text x="340.7" y="65.2">V.IN+</text>
<text x="342.1" y="60.2">R-78B5.0-2.0</text>
<text x="352" y="65.5">V+</text>
<text x="355.6" y="64.3">3</text>
<text x="75" y="66.8">17</text>
<text x="75" y="71.8">18</text>
<text x="78" y="67.7">RES</text>
<text x="198.7" y="71.4">Q16</text>
<text x="203.8" y="70.9">V+</text>
<text x="205.8" y="68">4</text>
<text x="219.2" y="70.6">C69</text>
<text x="270.5" y="69">3</text>
<text x="308.3" y="66.6">L1</text>
<text x="311.2" y="66.6">1</text>
<text x="317.7" y="66.6">2</text>
<text x="319.9" y="67.1">10u</text>
<text x="345.4" y="70.2">GND</text>
<text x="78" y="72.7">REF</text>
<text x="98" y="72.1">GND</text>
<text x="125.5" y="72.1">GND</text>
<text x="135.5" y="72.1">GND</text>
<text x="189.6" y="74.2">M</text>
<text x="191.1" y="74.2">C33074ADTB</text>
<text x="203.8" y="74.7">V-</text>
<text x="205.8" y="77.8">11</text>
<text x="219.2" y="75">E50V-</text>
<text x="219.2" y="72.7">100n</text>
<text x="263.1" y="72.9">X4</text>
<text x="270.5" y="76.6">2</text>
<text x="304.1" y="77.7">10u</text>
<text x="304.1" y="75.6">C70</text>
<text x="326.6" y="77.7">4u7</text>
<text x="326.6" y="75.6">C71</text>
<text x="348.9" y="74">2</text>
<text x="371.6" y="75.6">C72</text>
<text x="371.6" y="77.7">100n</text>
<text x="394.1" y="77.7">10u</text>
<text x="394.1" y="75.6">C73</text>
<text x="86.4" y="80.2">OUT0</text>
<text x="86.4" y="82.7">OUT1</text>
<text x="93" y="81.6">1</text>
<text x="93" y="79.1">2</text>
<text x="304.1" y="80">H50V-</text>
<text x="326.6" y="80">H50V-</text>
<text x="371.6" y="80">E50V-</text>
<text x="394.1" y="80">F10V-</text>
<text x="86.4" y="85.2">OUT2</text>
<text x="86.4" y="87.7">OUT3</text>
<text x="93" y="86.6">19</text>
<text x="93" y="89.1">12</text>
<text x="93" y="84.1">20</text>
<text x="202.9" y="89.6">GND</text>
<text x="277.9" y="89.6">GND</text>
<text x="300.4" y="89.6">GND</text>
<text x="322.9" y="89.6">GND</text>
<text x="345.4" y="89.6">GND</text>
<text x="367.9" y="89.6">GND</text>
<text x="390.4" y="89.6">GND</text>
<text x="86.4" y="90.2">OUT4</text>
<text x="86.4" y="92.7">OUT5</text>
<text x="86.4" y="95.2">OUT6</text>
<text x="93" y="94.1">10</text>
<text x="93" y="91.6">11</text>
<text x="86.4" y="97.7">OUT7</text>
<text x="93" y="96.6">9</text>
<text x="200.2" y="101.7">2</text>
<text x="300.3" y="101.6">+24V</text>
<text x="391" y="101.6">-5V</text>
<text x="173.5" y="107">17k8</text>
<text x="182.9" y="107">R86</text>
<text x="200.3" y="106.8">3</text>
<text x="210.5" y="104.3">1</text>
<text x="176.1" y="109.1">E</text>
<text x="182.7" y="109.1">1%</text>
<text x="194.2" y="110.6">C74</text>
<text x="194.2" y="112.7">1n</text>
<text x="208.4" y="108.3">Q16</text>
<text x="208.4" y="110.6">M</text>
<text x="209.8" y="110.6">C33074ADTB</text>
<text x="226.6" y="112.7">10u</text>
<text x="226.6" y="110.6">C75</text>
<text x="194.2" y="115">E50V-</text>
<text x="226.6" y="115">F10V-</text>
<text x="326.6" y="118.1">C76</text>
<text x="371.6" y="118.1">C77</text>
<text x="394.1" y="118.1">C78</text>
<text x="190.5" y="122.1">GND</text>
<text x="222.9" y="122.1">GND</text>
<text x="326.6" y="122.5">H50V-</text>
<text x="326.6" y="120.2">10u</text>
<text x="342.1" y="122.7">R-78B5.0-2.0</text>
<text x="345.7" y="120.2">Q18</text>
<text x="371.6" y="122.5">E50V-</text>
<text x="371.6" y="120.2">100n</text>
<text x="394.1" y="122.5">F10V-</text>
<text x="394.1" y="120.2">10u</text>
<text x="79.2" y="131.9">AD5672RBRU</text>
<text x="83.2" y="129.4">Q19</text>
<text x="125.9" y="129.1">+5V</text>
<text x="200.2" y="131.7">6</text>
<text x="308.3" y="129.1">L21</text>
<text x="317.7" y="129.1">2</text>
<text x="319.9" y="129.6">10u</text>
<text x="338.1" y="126.5">1</text>
<text x="340.7" y="127.7">V.IN+</text>
<text x="352" y="128">V+</text>
<text x="355.6" y="126.8">3</text>
<text x="76" y="136.8">6</text>
<text x="80.5" y="137.7">SCLK</text>
<text x="87.5" y="137.7">VDD</text>
<text x="93" y="136.6">3</text>
<text x="173.5" y="137">17k8</text>
<text x="182.9" y="137">R88</text>
<text x="200.3" y="136.8">5</text>
<text x="210.5" y="134.3">7</text>
<text x="232.3" y="134.5">10r</text>
<text x="233.5" y="136.6">E</text>
<text x="239.9" y="136.6">1%</text>
<text x="240.3" y="134.5">R87</text>
<text x="345.4" y="132.7">GND</text>
<text x="348.9" y="136.5">2</text>
<text x="76" y="139.3">5</text>
<text x="76" y="141.8">7</text>
<text x="78" y="142.7">SDI</text>
<text x="78" y="140.2">SYNC</text>
<text x="86.3" y="140.2">VLOG</text>
<text x="87.3" y="142.7">GND</text>
<text x="93" y="141.6">13</text>
<text x="93" y="139.1">4</text>
<text x="129.2" y="143.1">C83</text>
<text x="139.2" y="143.1">C84</text>
<text x="176.1" y="139.1">E</text>
<text x="182.7" y="139.1">1%</text>
<text x="194.2" y="140.6">C81</text>
<text x="194.2" y="142.7">1n</text>
<text x="208.4" y="138.3">Q16</text>
<text x="208.4" y="140.6">M</text>
<text x="209.8" y="140.6">C33074ADTB</text>
<text x="226.6" y="142.7">10u</text>
<text x="226.6" y="140.6">C82</text>
<text x="304.1" y="142.5">H50V-</text>
<text x="304.1" y="140.2">10u</text>
<text x="304.1" y="138.1">C79</text>
<text x="326.6" y="142.5">H50V-</text>
<text x="326.6" y="140.2">4u7</text>
<text x="326.6" y="138.1">C80</text>
<text x="75" y="144.1">16</text>
<text x="75" y="146.8">15</text>
<text x="75" y="149.3">17</text>
<text x="78" y="147.7">LDAC</text>
<text x="78.7" y="145.2">SDO</text>
<text x="85.1" y="145.2">RSTSEL</text>
<text x="87.6" y="147.7">GAIN</text>
<text x="93" y="146.8">8</text>
<text x="93" y="144.3">14</text>
<text x="129.2" y="147.5">F10V-</text>
<text x="129.2" y="145.2">10u</text>
<text x="139.2" y="147.5">E50V-</text>
<text x="139.2" y="145.2">100n</text>
<text x="194.2" y="145">E50V-</text>
<text x="226.6" y="145">F10V-</text>
<text x="4.2" y="155.5" transform="rotate(-90 4.2 155.5)">750875-00-A-02</text>
<text x="75" y="154.3">18</text>
<text x="78" y="150.2">RES</text>
<text x="78" y="155.2">REF</text>
<text x="98" y="154.6">GND</text>
<text x="125.5" y="154.6">GND</text>
<text x="135.5" y="154.6">GND</text>
<text x="190.5" y="152.1">GND</text>
<text x="222.9" y="152.1">GND</text>
<text x="300.4" y="152.1">GND</text>
<text x="322.9" y="152.1">GND</text>
<text x="367.9" y="152.1">GND</text>
<text x="93" y="161.6">2</text>
<text x="140" y="161.6">AD5672_2_0</text>
<text x="200.2" y="161.7">9</text>
<text x="86.4" y="162.7">OUT0</text>
<text x="86.4" y="165.2">OUT1</text>
<text x="86.4" y="167.7">OUT2</text>
<text x="93" y="166.6">20</text>
<text x="93" y="164.1">1</text>
<text x="140" y="166.6">AD5672_2_2</text>
<text x="140" y="164.1">AD5672_2_1</text>
<text x="173.5" y="167">17k8</text>
<text x="182.9" y="167">R90</text>
<text x="199.3" y="166.8">10</text>
<text x="210.5" y="164.3">8</text>
<text x="232.3" y="164.5">10r</text>
<text x="233.5" y="166.6">E</text>
<text x="239.9" y="166.6">1%</text>
<text x="240.3" y="164.5">R89</text>
<text x="300.3" y="166.6">+24V</text>
<text x="345.7" y="167.7">Q20</text>
<text x="390.3" y="166.6">+12V</text>
<text x="86.4" y="172.7">OUT4</text>
<text x="86.4" y="170.2">OUT3</text>
<text x="93" y="171.6">12</text>
<text x="93" y="169.1">19</text>
<text x="140" y="169.1">AD5672_2_3</text>
<text x="176.1" y="169">E</text>
<text x="182.7" y="169">1%</text>
<text x="194.2" y="170.6">C85</text>
<text x="194.2" y="172.7">1n</text>
<text x="208.4" y="168.3">Q16</text>
<text x="208.4" y="170.6">M</text>
<text x="209.8" y="170.6">C33074ADTB</text>
<text x="226.6" y="172.7">10u</text>
<text x="226.6" y="170.6">C86</text>
<text x="342.4" y="170.2">R-78B12-2.0</text>
<text x="86.4" y="175.2">OUT5</text>
<text x="86.4" y="177.7">OUT6</text>
<text x="93" y="174.1">11</text>
<text x="93" y="176.6">10</text>
<text x="93" y="179.1">9</text>
<text x="194.2" y="175">E50V-</text>
<text x="226.6" y="175">F10V-</text>
<text x="308.3" y="176.6">L31</text>
<text x="317.7" y="176.5">2</text>
<text x="319.9" y="177">10u</text>
<text x="338.1" y="174">1</text>
<text x="340.7" y="175.2">V.IN+</text>
<text x="352" y="175.5">V+</text>
<text x="355.6" y="174.3">3</text>
<text x="86.4" y="180.2">OUT7</text>
<text x="190.5" y="182.1">GND</text>
<text x="222.9" y="182.1">GND</text>
<text x="304.1" y="185.6">C87</text>
<text x="326.6" y="185.6">C88</text>
<text x="345.4" y="180.2">GND</text>
<text x="348.9" y="184">2</text>
<text x="371.6" y="185.6">C89</text>
<text x="394.1" y="185.6">C90</text>
<text x="122.5" y="191.6">AD5672_2_5</text>
<text x="139.5" y="191.8">1</text>
<text x="145.3" y="191.6">X5</text>
<text x="199.2" y="191.7">13</text>
<text x="304.1" y="190">H50V-</text>
<text x="304.1" y="187.7">10u</text>
<text x="326.6" y="190">H50V-</text>
<text x="326.6" y="187.7">4u7</text>
<text x="371.6" y="187.7">100n</text>
<text x="371.6" y="190">E50V-</text>
<text x="394.1" y="190">H50V-</text>
<text x="394.1" y="187.7">10u</text>
<text x="122.5" y="196.6">AD5672_2_6</text>
<text x="139.5" y="196.8">2</text>
<text x="173.5" y="197">17k8</text>
<text x="182.9" y="197">R92</text>
<text x="199.3" y="196.8">12</text>
<text x="210.5" y="194.3">14</text>
<text x="232.3" y="194.5">10r</text>
<text x="233.5" y="196.5">E</text>
<text x="239.9" y="196.5">1%</text>
<text x="240.3" y="194.5">R91</text>
<text x="122.5" y="201.6">AD5672_2_7</text>
<text x="139.5" y="201.8">3</text>
<text x="176.1" y="199">E</text>
<text x="182.7" y="199">1%</text>
<text x="194.2" y="200.6">C91</text>
<text x="194.2" y="202.7">1n</text>
<text x="208.4" y="198.3">Q16</text>
<text x="208.4" y="200.6">M</text>
<text x="209.8" y="200.6">C33074ADTB</text>
<text x="226.6" y="202.7">10u</text>
<text x="226.6" y="200.6">C92</text>
<text x="300.4" y="199.6">GND</text>
<text x="322.9" y="199.6">GND</text>
<text x="345.4" y="199.6">GND</text>
<text x="367.9" y="199.6">GND</text>
<text x="390.4" y="199.6">GND</text>
<text x="139.5" y="206.8">4</text>
<text x="194.2" y="205">E50V-</text>
<text x="226.6" y="205">F10V-</text>
<text x="190.5" y="212.1">GND</text>
<text x="222.9" y="212.1">GND</text>
<text x="142.4" y="216.5">X5</text>
<text x="148.2" y="221.6">BL2</text>
<text x="148.2" y="219.1">BL1</text>
<text x="35.9" y="246.6">+5V</text>
<text x="48.4" y="246.6">+5V</text>
<text x="60.9" y="246.6">+5V</text>
<text x="73.4" y="246.6">+5V</text>
<text x="85.9" y="246.6">+5V</text>
<text x="98.4" y="246.6">+5V</text>
<text x="110.9" y="246.6">+5V</text>
<text x="123.4" y="246.6">+5V</text>
<text x="135.9" y="246.6">+5V</text>
<text x="148.4" y="246.6">+5V</text>
<text x="160.9" y="246.6">+5V</text>
<text x="173.4" y="246.6">+5V</text>
<text x="39.2" y="255.6">C93</text>
<text x="39.2" y="257.7">10u</text>
<text x="51.7" y="255.6">C94</text>
<text x="51.7" y="257.7">10u</text>
<text x="64.2" y="255.6">C95</text>
<text x="64.2" y="257.7">10u</text>
<text x="76.7" y="255.6">C96</text>
<text x="76.7" y="257.7">10u</text>
<text x="89.2" y="255.6">C97</text>
<text x="89.2" y="257.7">10u</text>
<text x="101.7" y="255.6">C98</text>
<text x="101.7" y="257.7">10u</text>
<text x="114.2" y="255.6">C99</text>
<text x="114.2" y="257.7">10u</text>
<text x="126.7" y="255.6">C100</text>
<text x="126.7" y="257.7">10u</text>
<text x="139.2" y="255.6">C101</text>
<text x="139.2" y="257.7">10u</text>
<text x="151.7" y="255.6">C102</text>
<text x="151.7" y="257.7">10u</text>
<text x="164.2" y="255.6">C103</text>
<text x="164.2" y="257.7">10u</text>
<text x="176.7" y="255.6">C104</text>
<text x="176.7" y="257.7">10u</text>
<text x="39.2" y="260">H50V-</text>
<text x="51.7" y="260">H50V-</text>
<text x="64.2" y="260">H50V-</text>
<text x="76.7" y="260">H50V-</text>
<text x="89.2" y="260">H50V-</text>
<text x="101.7" y="260">H50V-</text>
<text x="114.2" y="260">H50V-</text>
<text x="126.7" y="260">H50V-</text>
<text x="139.2" y="260">H50V-</text>
<text x="151.7" y="260">H50V-</text>
<text x="164.2" y="260">H50V-</text>
<text x="176.7" y="260">H50V-</text>
<text x="35.5" y="269.6">GND</text>
<text x="48" y="269.6">GND</text>
<text x="60.5" y="269.6">GND</text>
<text x="73" y="269.6">GND</text>
<text x="85.5" y="269.6">GND</text>
<text x="98" y="269.6">GND</text>
<text x="110.5" y="269.6">GND</text>
<text x="123" y="269.6">GND</text>
<text x="135.5" y="269.6">GND</text>
<text x="148" y="269.6">GND</text>
<text x="160.5" y="269.6">GND</text>
<text x="173" y="269.6">GND</text>
<text x="220.9" y="268.1">Dimensions in</text>
<text x="220.9" y="271.1">mm</text>
<text x="282.6" y="284.1">Created</text>
<text x="304.8" y="284.1">Responsible</text>
<text x="330" y="284.1">Released</text>
<text x="379.2" y="284.1">Version</text>
<text x="389.8" y="284.1">Revision</text>
<text x="400.9" y="284.1">Sheet</text>
<text x="412.2" y="284.1">Page</text>
<text x="413.5" y="291.1">of</text>
<text x="368.9" y="296.1">Document number</text>
</g>
<g font-size="2">
<text x="51.6" y="57.7">AD5672_1_CS</text>
<text x="49.6" y="65.2">AD5672_1_LDAC</text>
<text x="110" y="65.2">AD5672_1_GAIN</text>
<text x="48.5" y="67.7">AD5672_1_RESET</text>
<text x="110" y="80.2">AD5672_1_0</text>
<text x="110" y="82.7">AD5672_1_1</text>
<text x="110" y="85.2">AD5672_1_2</text>
<text x="110" y="87.7">AD5672_1_3</text>
<text x="110" y="90.2">AD5672_1_4</text>
<text x="110" y="92.7">AD5672_1_5</text>
<text x="110" y="95.2">AD5672_1_6</text>
<text x="110" y="97.7">AD5672_1_7</text>
<text x="17.3" y="107.7">SPI_M</text>
<text x="18.3" y="105.2">SPI_CLK</text>
<text x="22.2" y="107.7">OSI</text>
<text x="257.5" y="105.2">circuite_REF</text>
<text x="17.3" y="110.2">SPI_M</text>
<text x="22.2" y="110.2">ISO</text>
<text x="257.4" y="135.2">AD5672_2_1_imp</text>
<text x="51.6" y="140.2">AD5672_2_CS</text>
<text x="49.6" y="147.7">AD5672_2_LDAC</text>
<text x="110" y="147.7">AD5672_2_GAIN</text>
<text x="48.5" y="150.2">AD5672_2_RESET</text>
<text x="257.4" y="165.2">AD5672_2_2_imp</text>
<text x="110" y="172.7">AD5672_2_4</text>
<text x="257.4" y="195.2">AD5672_2_3_imp</text>
</g>
</svg>
